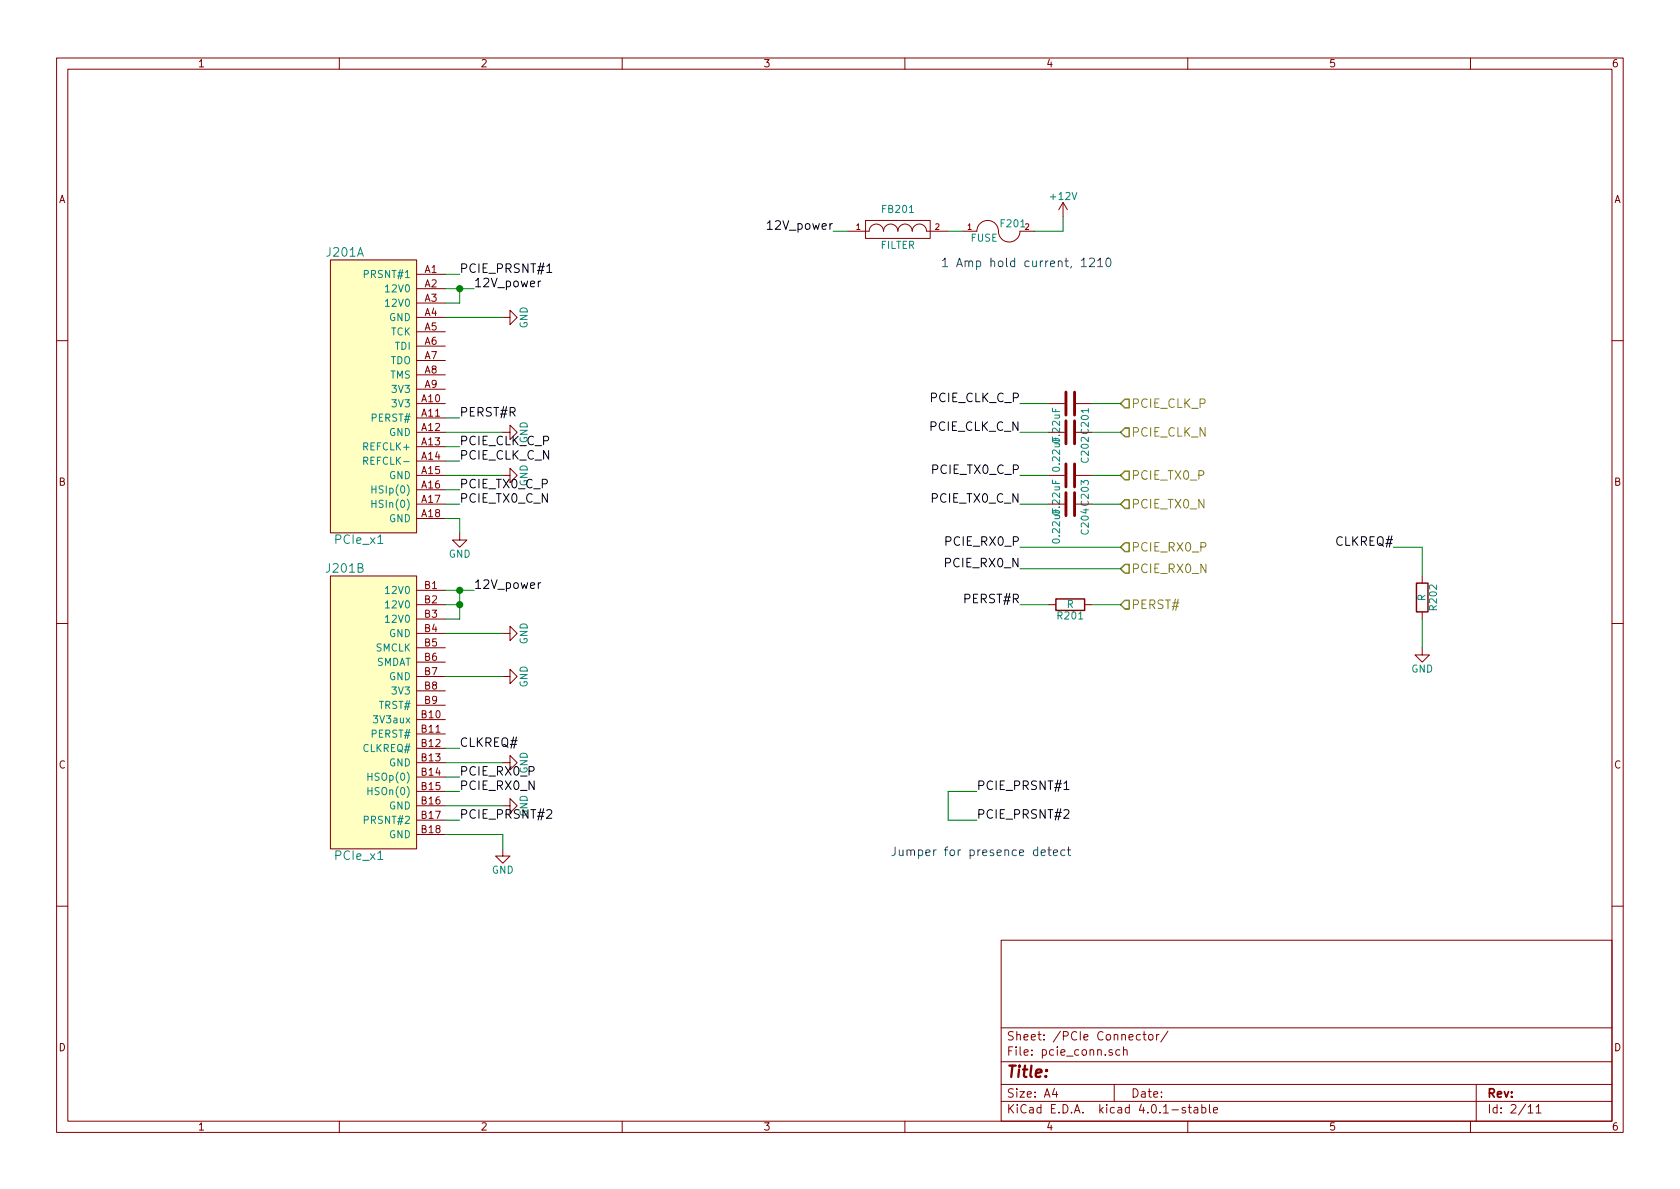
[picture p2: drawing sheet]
<svg xmlns="http://www.w3.org/2000/svg" width="297mm" height="210mm" viewBox="0 0 297 210" stroke-linecap="round" stroke-linejoin="round" font-family="sans-serif">
<g fill="none" stroke="#840000" stroke-width=".18">
<path d="M10 10.3h277v189.9h-277zM12 12.2h273v186.1h-273zM60 10.3v1.9M110 10.3v1.9M160 10.3v1.9M210 10.3v1.9M260 10.3v1.9M153 39h11.5v3.2h-11.5zM188 35.8l-.8 1.3M188 35.8v2.5M188 35.8l.7 1.3M58.4 46h15.3v48.2h-15.3z"/>
<path d="M73.7 48.5h5M73.7 51h5M73.7 53.6h5M73.7 56.1h5M73.7 58.7h5M88.9 56.1h1.3v-1.2l1.2 1.2-1.2 1.3v-1.3M149.9 40.9h3.8a1.27 1.27 0 0 1 1.2-1.3 1.27 1.27 0 0 1 1.3 1.3 1.27 1.27 0 0 1 1.3-1.3 1.27 1.27 0 0 1 1.2 1.3 1.27 1.27 0 0 1 1.3-1.3 1.27 1.27 0 0 1 1.3 1.3 1.27 1.27 0 0 1 1.3-1.3 1.27 1.27 0 0 1 1.2 1.3h3.8M170.2 40.9h2.5a1.93 1.93 0 0 1 2.1-1.9 1.93 1.93 0 0 1 1.8 2.2 1.91 1.91 0 0 0 2 1.6 1.91 1.91 0 0 0 1.7-1.9h2.6M10 60.2h2M73.7 61.2h5M73.7 63.7h5M73.7 66.3h5"/>
<path d="M73.7 68.8h5M73.7 71.4h5M73.7 73.9h5M73.7 76.4h5M73.7 79h5M88.9 76.4h1.3v-1.2l1.2 1.2-1.2 1.3v-1.3M185.4 71.4h2.8M185.4 76.4h2.8M190.2 71.4h2.8M190.2 76.4h2.8M285 60.2h2M73.7 81.5h5"/>
<path d="M73.7 84.1h5M73.7 86.6h5M73.7 89.1h5M73.7 91.7h5M81.3 94.2v1.3h1.2l-1.2 1.3-1.3-1.3h1.3M88.9 84.1h1.3v-1.3l1.2 1.3-1.2 1.2v-1.2M185.4 84.1h2.8M185.4 89.1h2.8M190.2 84.1h2.8M190.2 89.1h2.8M10 110.3h2M58.4 101.8h15.3v48.3h-15.3z"/>
<path d="M73.7 104.4h5M73.7 106.9h5M73.7 109.5h5M73.7 112h5M73.7 114.5h5M73.7 117.1h5M73.7 119.6h5M88.9 112h1.3v-1.3l1.2 1.3-1.2 1.3v-1.3M88.9 119.6h1.3v-1.2l1.2 1.2-1.2 1.3v-1.3M185.4 106.9h1.3M191.8 106.9h1.2M251.5 114.5v1.3h1.2l-1.2 1.3-1.3-1.3h1.3"/>
<path d="M251.5 101.8v1.3M251.5 108.2v1.3M285 110.3h2M73.7 122.2h5M73.7 124.7h5M73.7 127.2h5M73.7 129.8h5M73.7 132.3h5M73.7 134.9h5M73.7 137.4h5M73.7 139.9h5M88.9 134.9h1.3v-1.3l1.2 1.3-1.2 1.2v-1.2"/>
<path d="M73.7 142.5h5M73.7 145h5M73.7 147.6h5M88.9 150.1v1.3h1.3l-1.3 1.2-1.3-1.2h1.3M88.9 142.5h1.3v-1.3l1.2 1.3-1.2 1.3v-1.3M10 160.2h2M177 166.3h108v32h-108zM285 160.2h2M60 198.3v1.9M110 198.3v1.9M160 198.3v1.9M177 194.8h108"/>
<path d="M177 191.8h108M177 187.8h108M177 181.8h108M186.4 192.5l-.3 1h.9M186.8 193v1M196.6 185.7a.37 .37 0 0 0-.5 .1v.2l.5 .2 .1 .1-.2 .3-.4-.1M197 191.8v3M198 185.7l-.4-.1-.3 .3 .1 .6 .2 .1 .4-.1M198.7 185.7l.2-.1 .3 .1 .1 .9M198.7 185.1v1.5M201.6 183l-.4-.1-.3 .3 .1 .6 .2 .1 .4-.1M202.1 182.9h.5"/>
<path d="M202.3 182.4v1.3l.3 .2M203.1 183.1l.3-.2 .4 .2 .1 .5-.2 .2-.3 .1-.3-.1zM204.5 182.9v1M204.9 182.9l-.4 .3M206.5 182.3l-1.3 2M209.6 195.9a.37 .37 0 0 0-.6 .1l.1 .3 .5 .1 .1 .1-.3 .3-.4-.1M210 198.3v1.9M210.1 195.8h.5M210.3 195.3v1.3l.3 .2M211.2 195.9h.5l.1 .9M211.8 196.2l-.5 .1-.2 .2 .2 .3 .5-.1M212.5 195.9l.4-.1 .3 .3-.1 .6h-.6"/>
<path d="M212.5 195.3v1.5M213.8 195.3v1.3l.2 .2M214.6 196.3l.7-.1-.1-.3-.4-.1-.2 .2v.7h.6M260 198.3v1.9M261 191.8v6.5M270.2 195.8l.4-.5v1.5M270.2 196.8h.8M271.6 195.8l.4-.5v1.5M271.6 196.8h.9"/>
</g>
<g fill="#ffffc2" stroke="#ffffc2" stroke-width=".18">
<path d="M58.4 46h15.3v48.2h-15.3z"/>
<path d="M58.4 101.8h15.3v48.3h-15.3z"/>
</g>
<g fill="none" stroke="#008484" stroke-width=".18">
<path d="M187.2 78.5l.2 .2-.1 .3h-.8M187.4 79.6v.8l-1-.8h-.2l-.1 .2 .1 .5M64.3 81.5l.6-.1 .1-.5-.7-.1v1.3M65.8 85.9v1.3M65.8 88.5v1.2M65.8 86.5h.7M65.8 89h.7M186.1 95.5a.76 .76 0 0 1 1.3 .3 .83 .83 0 0 1-1.3 0zM186.1 82.8a.76 .76 0 0 1 1.3 .3 .83 .83 0 0 1-1.3 0zM187.2 94.8h.2M187.2 91.2l.2 .2-.1 .3h-.8M187.2 82.1h.2"/>
<path d="M187.4 93.5v.8l-1-.8h-.2l-.1 .2 .1 .5M187.4 92.3v.8l-1-.8h-.2l-.1 .2 .1 .5M187.4 80.8v.8l-1-.8h-.2l-.1 .2 .1 .5M65 136.7v1.3M65 139.3v1.2M65 137.3h.8M65 139.8h.8"/>
</g>
<g fill="none" stroke="#008400" stroke-width=".18">
<path d="M188 38.3v2.6h-5.1M78.7 51h5.1M78.7 56.1h10.2M78.7 48.5h2.6M81.3 51v2.6h-2.6M147.3 40.9h2.6M167.6 40.9h2.6M78.7 76.4h10.2M78.7 79h2.6M78.7 73.9h2.6M180.3 76.4h5.1M180.3 71.4h5.1"/>
<path d="M193 76.4h5.1M193 71.4h5.1M78.7 91.7h2.6v2.5M78.7 84.1h10.2M78.7 86.6h2.6M78.7 89.1h2.6M78.7 81.5h2.6M180.3 84.1h5.1M180.3 89.1h5.1M180.3 96.8h17.8M193 84.1h5.1M193 89.1h5.1"/>
<path d="M246.4 96.8h5.1v5M78.7 104.4h5.1M78.7 106.9h2.6M78.7 112h10.2M78.7 119.6h10.2M81.3 104.4v5.1h-2.6M180.3 106.9h5.1M180.3 100.6h17.8M193 106.9h5.1M251.5 109.5v5M78.7 134.9h10.2M78.7 137.4h2.6"/>
<path d="M78.7 139.9h2.6M78.7 132.3h2.6M172.7 139.9h-5.1v5.1h5.1M78.7 147.6h10.2v2.5M78.7 142.5h10.2M78.7 145h2.6"/>
</g>
<g fill="#008400" stroke="#008400" stroke-width=".25">
<circle cx="81.3" cy="106.9" r=".51"/>
<circle cx="81.3" cy="104.4" r=".51"/>
<circle cx="81.3" cy="51" r=".51"/>
</g>
<path d="M95.6 49.7l-.3 .1-.1 .2M96.7 48.2h.9M95.6 103l-.3 .1-.1 .2M188.1 139.6h.9" fill="none" stroke="#000" stroke-width=".18"/>
<path d="M198.1 71.4l.8-.8h.7v1.5h-.7zM198.9 75.7h.7v1.5h-.7l-.8-.8zM198.1 84.1l.8-.8h.7v1.5h-.7zM198.9 99.8h.7v1.5h-.7l-.8-.7zM198.9 88.4h.7v1.5h-.7l-.8-.8zM198.9 96h.7v1.5h-.7l-.8-.7zM198.1 106.9l.8-.7h.7v1.5h-.7z" fill="none" stroke="#848400" stroke-width=".25"/>
<path d="M188.5 69.3v4.1M188.5 74.4v4.1M190 69.3v4.1M190 74.4v4.1M188.5 82v4.1M188.5 87.1v4.1M190 82v4.1M190 87.1v4.1" fill="none" stroke="#840000" stroke-width=".51"/>
<path d="M186.7 105.9h5.1v2h-5.1zM250.4 103.1h2.1v5.1h-2.1z" fill="none" stroke="#840000" stroke-width=".25"/>
<g fill="none" stroke="#0000c2" stroke-width=".18">
<path d="M191.2 46.1l.4-.5v1.6M191.2 47.2h.9M192.6 45.8l.3-.2h.3l.2 .2 .1 .3-.1 .2-.8 .9h.9M194.1 46.1l.4-.5v1.6M194.1 47.2h.9M195.7 45.8l.2-.2a.81 .81 0 0 1 .5 .8 .81 .81 0 0 1-.5 .8l-.2-.2-.2-.4zM184.1 150.8l.7-.2v-.2l-.5-.1-.2 .2 .1 .7h.6M185.3 150.3h.6M185.5 149.8v1.3l.4 .2M186.3 150.8l.7-.2-.1-.2-.4-.1-.2 .2v.7h.6M188.3 150.4a.48 .48 0 0 0-.7 0v.7a.48 .48 0 0 0 .7 .1M188.7 150.3h.6"/>
<path d="M188.9 149.8v1.3l.4 .2"/>
</g>
<text font-size="2.8" fill="#840000" x="178" y="190.5">Title:</text>
<g font-size="2.1">
<text x="136.1" y="40.6">12V_power</text>
<text x="81.3" y="48.3">PCIE_PRSNT#1</text>
<text x="83.8" y="50.8">12V_power</text>
<text x="164.5" y="71.1">PCIE_CLK_C_P</text>
<text x="81.3" y="73.7">PERST#R</text>
<text x="164.4" y="76.2">PCIE_CLK_C_N</text>
<text x="81.3" y="78.7">PCIE_CLK_C_P</text>
<text x="81.3" y="81.3">PCIE_CLK_C_N</text>
<text x="165" y="83.8">PCIE_TX0_C_P</text>
<text x="81.3" y="86.4">PCIE_TX0_C_P</text>
<text x="81.3" y="88.9">PCIE_TX0_C_N</text>
<text x="164.9" y="88.9">PCIE_TX0_C_N</text>
<text x="167.4" y="100.3">PCIE_RX0_N</text>
<text x="167.5" y="96.5">PCIE_RX0_P</text>
<text x="236.2" y="96.5">CLKREQ#</text>
<text x="83.8" y="104.1">12V_power</text>
<text x="170.6" y="106.7">PERST#R</text>
<text x="81.3" y="137.2">PCIE_RX0_P</text>
<text x="81.3" y="132.1">CLKREQ#</text>
<text x="81.3" y="139.7">PCIE_RX0_N</text>
<text x="172.7" y="139.7">PCIE_PRSNT#1</text>
<text x="81.3" y="144.8">PCIE_PRSNT#2</text>
<text x="172.7" y="144.8">PCIE_PRSNT#2</text>
</g>
<g font-size="2.1" fill="#008484">
<text x="57.8" y="45.4">J201A</text>
<text x="57.8" y="101.3">J201B</text>
<text x="59.4" y="96.2">PCIe_x1</text>
<text x="59.4" y="152.1">PCIe_x1</text>
</g>
<g font-size="2.1" fill="#0000c2">
<text x="166.4" y="47.2">1 Amp hold current, 1210</text>
<text x="157.5" y="151.4">Jumper for presence detect</text>
</g>
<g font-size="2.1" fill="#848400">
<text x="200.1" y="72.1">PCIE_CLK_P</text>
<text x="200.1" y="77.2">PCIE_CLK_N</text>
<text x="200.1" y="84.8">PCIE_TX0_P</text>
<text x="200.1" y="89.9">PCIE_TX0_N</text>
<text x="200.1" y="101.3">PCIE_RX0_N</text>
<text x="200.1" y="97.5">PCIE_RX0_P</text>
<text x="200.1" y="107.7">PERST#</text>
</g>
<g font-size="2.1" fill="#840000">
<text x="178" y="184">Sheet: /PCIe Connector/</text>
<text x="178" y="186.7">File: pcie_conn.sch</text>
<text x="178" y="196.9">KiCad E.D.A. kicad 4.0.1-stable</text>
<text x="178" y="194.1">Size: A4</text>
<text x="200" y="194.1">Date:</text>
<text x="263" y="194.1">Rev:</text>
<text x="263" y="196.9">Id: 2/11</text>
</g>
<g font-size="1.8" fill="#840000">
<text x="35" y="11.9">1</text>
<text x="85" y="11.9">2</text>
<text x="135" y="11.9">3</text>
<text x="185" y="11.9">4</text>
<text x="235" y="11.9">5</text>
<text x="285" y="11.9">6</text>
<text x="10.4" y="35.9">A</text>
<text x="285.4" y="35.9">A</text>
<text x="75.1" y="48.3">A1</text>
<text x="75.1" y="50.8">A2</text>
<text x="75.1" y="53.3">A3</text>
<text x="75.1" y="55.9">A4</text>
<text x="75.1" y="58.4">A5</text>
<text x="75.1" y="61">A6</text>
<text x="75.1" y="63.5">A7</text>
<text x="74.6" y="71.1">A10</text>
<text x="75.1" y="66">A8</text>
<text x="75.1" y="68.6">A9</text>
<text x="74.6" y="73.7">A11</text>
<text x="74.6" y="76.2">A12</text>
<text x="74.6" y="78.7">A13</text>
<text x="74.6" y="81.3">A14</text>
<text x="74.6" y="83.8">A15</text>
<text x="10.4" y="85.9">B</text>
<text x="74.6" y="86.4">A16</text>
<text x="74.6" y="88.9">A17</text>
<text x="285.4" y="85.9">B</text>
<text x="74.6" y="91.4">A18</text>
<text x="75.1" y="104.1">B1</text>
<text x="75.1" y="106.7">B2</text>
<text x="75.1" y="109.2">B3</text>
<text x="75.1" y="111.8">B4</text>
<text x="75.1" y="114.3">B5</text>
<text x="75.1" y="116.8">B6</text>
<text x="75.1" y="119.4">B7</text>
<text x="75.1" y="121.9">B8</text>
<text x="75.1" y="124.5">B9</text>
<text x="74.6" y="127">B10</text>
<text x="74.6" y="129.5">B11</text>
<text x="10.4" y="135.9">C</text>
<text x="74.6" y="132.1">B12</text>
<text x="74.6" y="134.6">B13</text>
<text x="74.6" y="137.2">B14</text>
<text x="285.4" y="135.9">C</text>
<text x="74.6" y="139.7">B15</text>
<text x="74.6" y="142.2">B16</text>
<text x="74.6" y="144.8">B17</text>
<text x="74.6" y="147.3">B18</text>
<text x="10.4" y="185.9">D</text>
<text x="285.4" y="185.9">D</text>
<text x="35" y="199.9">1</text>
<text x="85" y="199.9">2</text>
<text x="135" y="199.9">3</text>
<text x="185" y="199.9">4</text>
<text x="235" y="199.9">5</text>
<text x="285" y="199.9">6</text>
</g>
<g font-size="1.8" fill="#008484">
<text x="185.9" y="35.4">+12V</text>
<text x="156.1" y="37.6">FB201</text>
<text x="177.1" y="40.2">F201</text>
<text x="155.7" y="44">FILTER</text>
<text x="171.6" y="42.7">FUSE</text>
<text x="64.7" y="49.1">PRSNT#1</text>
<text x="68.5" y="51.7">12V0</text>
<text x="68.5" y="54.2">12V0</text>
<text x="68.7" y="56.8">GND</text>
<text x="69" y="59.3">TCK</text>
<text x="93.3" y="58.1" transform="rotate(-90 93.3 58.1)">GND</text>
<text x="68.9" y="64.4">TDO</text>
<text x="69.8" y="61.8">TDI</text>
<text x="68.9" y="66.9">TMS</text>
<text x="69.5" y="69.5">3V3</text>
<text x="65.8" y="74.5">PERST#</text>
<text x="68.7" y="77.1">GND</text>
<text x="69.5" y="72">3V3</text>
<text x="64.4" y="79.6">REFCLK+</text>
<text x="64.9" y="82.2">REFCLK-</text>
<text x="187.4" y="78" transform="rotate(-90 187.4 78)">0.22uF</text>
<text x="192.5" y="81.7" transform="rotate(-90 192.5 81.7)">C202 C201</text>
<text x="66.4" y="87.2">HSIp(0)</text>
<text x="66.4" y="89.8">HSIn(0)</text>
<text x="68.7" y="84.7">GND</text>
<text x="68.7" y="92.3">GND</text>
<text x="187.4" y="90.7" transform="rotate(-90 187.4 90.7)">0.22uF</text>
<text x="192.5" y="94.4" transform="rotate(-90 192.5 94.4)">C204 C203</text>
<text x="79.3" y="98.6">GND</text>
<text x="68.5" y="105">12V0</text>
<text x="68.5" y="107.6">12V0</text>
<text x="188.6" y="107.5">R</text>
<text x="252" y="106.3" transform="rotate(-90 252 106.3)">R</text>
<text x="254.1" y="107.8" transform="rotate(-90 254.1 107.8)">R202</text>
<text x="68.5" y="110.1">12V0</text>
<text x="68.7" y="112.6">GND</text>
<text x="93.3" y="114" transform="rotate(-90 93.3 114)">GND</text>
<text x="187.1" y="109.5">R201</text>
<text x="66.3" y="115.2">SMCLK</text>
<text x="66.3" y="117.7">SMDAT</text>
<text x="249.5" y="118.9">GND</text>
<text x="67" y="125.3">TRST#</text>
<text x="68.7" y="120.3">GND</text>
<text x="69.5" y="122.8">3V3</text>
<text x="93.3" y="121.6" transform="rotate(-90 93.3 121.6)">GND</text>
<text x="65.8" y="130.4">PERST#</text>
<text x="66.4" y="127.9">3V3aux</text>
<text x="64.2" y="133">CLKREQ#</text>
<text x="68.7" y="135.5">GND</text>
<text x="65.6" y="138">HSOp(0)</text>
<text x="65.6" y="140.6">HSOn(0)</text>
<text x="68.7" y="143.1">GND</text>
<text x="64.7" y="145.7">PRSNT#2</text>
<text x="68.7" y="148.2">GND</text>
<text x="86.9" y="154.5">GND</text>
</g>
<g font-size="1.8">
<text x="93.3" y="78.4" transform="rotate(-90 93.3 78.4)">GND</text>
<text x="93.3" y="86" transform="rotate(-90 93.3 86)">GND</text>
<text x="93.3" y="136.8" transform="rotate(-90 93.3 136.8)">GND</text>
<text x="93.3" y="144.4" transform="rotate(-90 93.3 144.4)">GND</text>
</g>
<g font-size="1.4" fill="#840000">
<text x="151.4" y="40.6">1</text>
<text x="165.4" y="40.6">2</text>
<text x="171.1" y="40.6">1</text>
<text x="181.2" y="40.6">2</text>
</g>
</svg>
